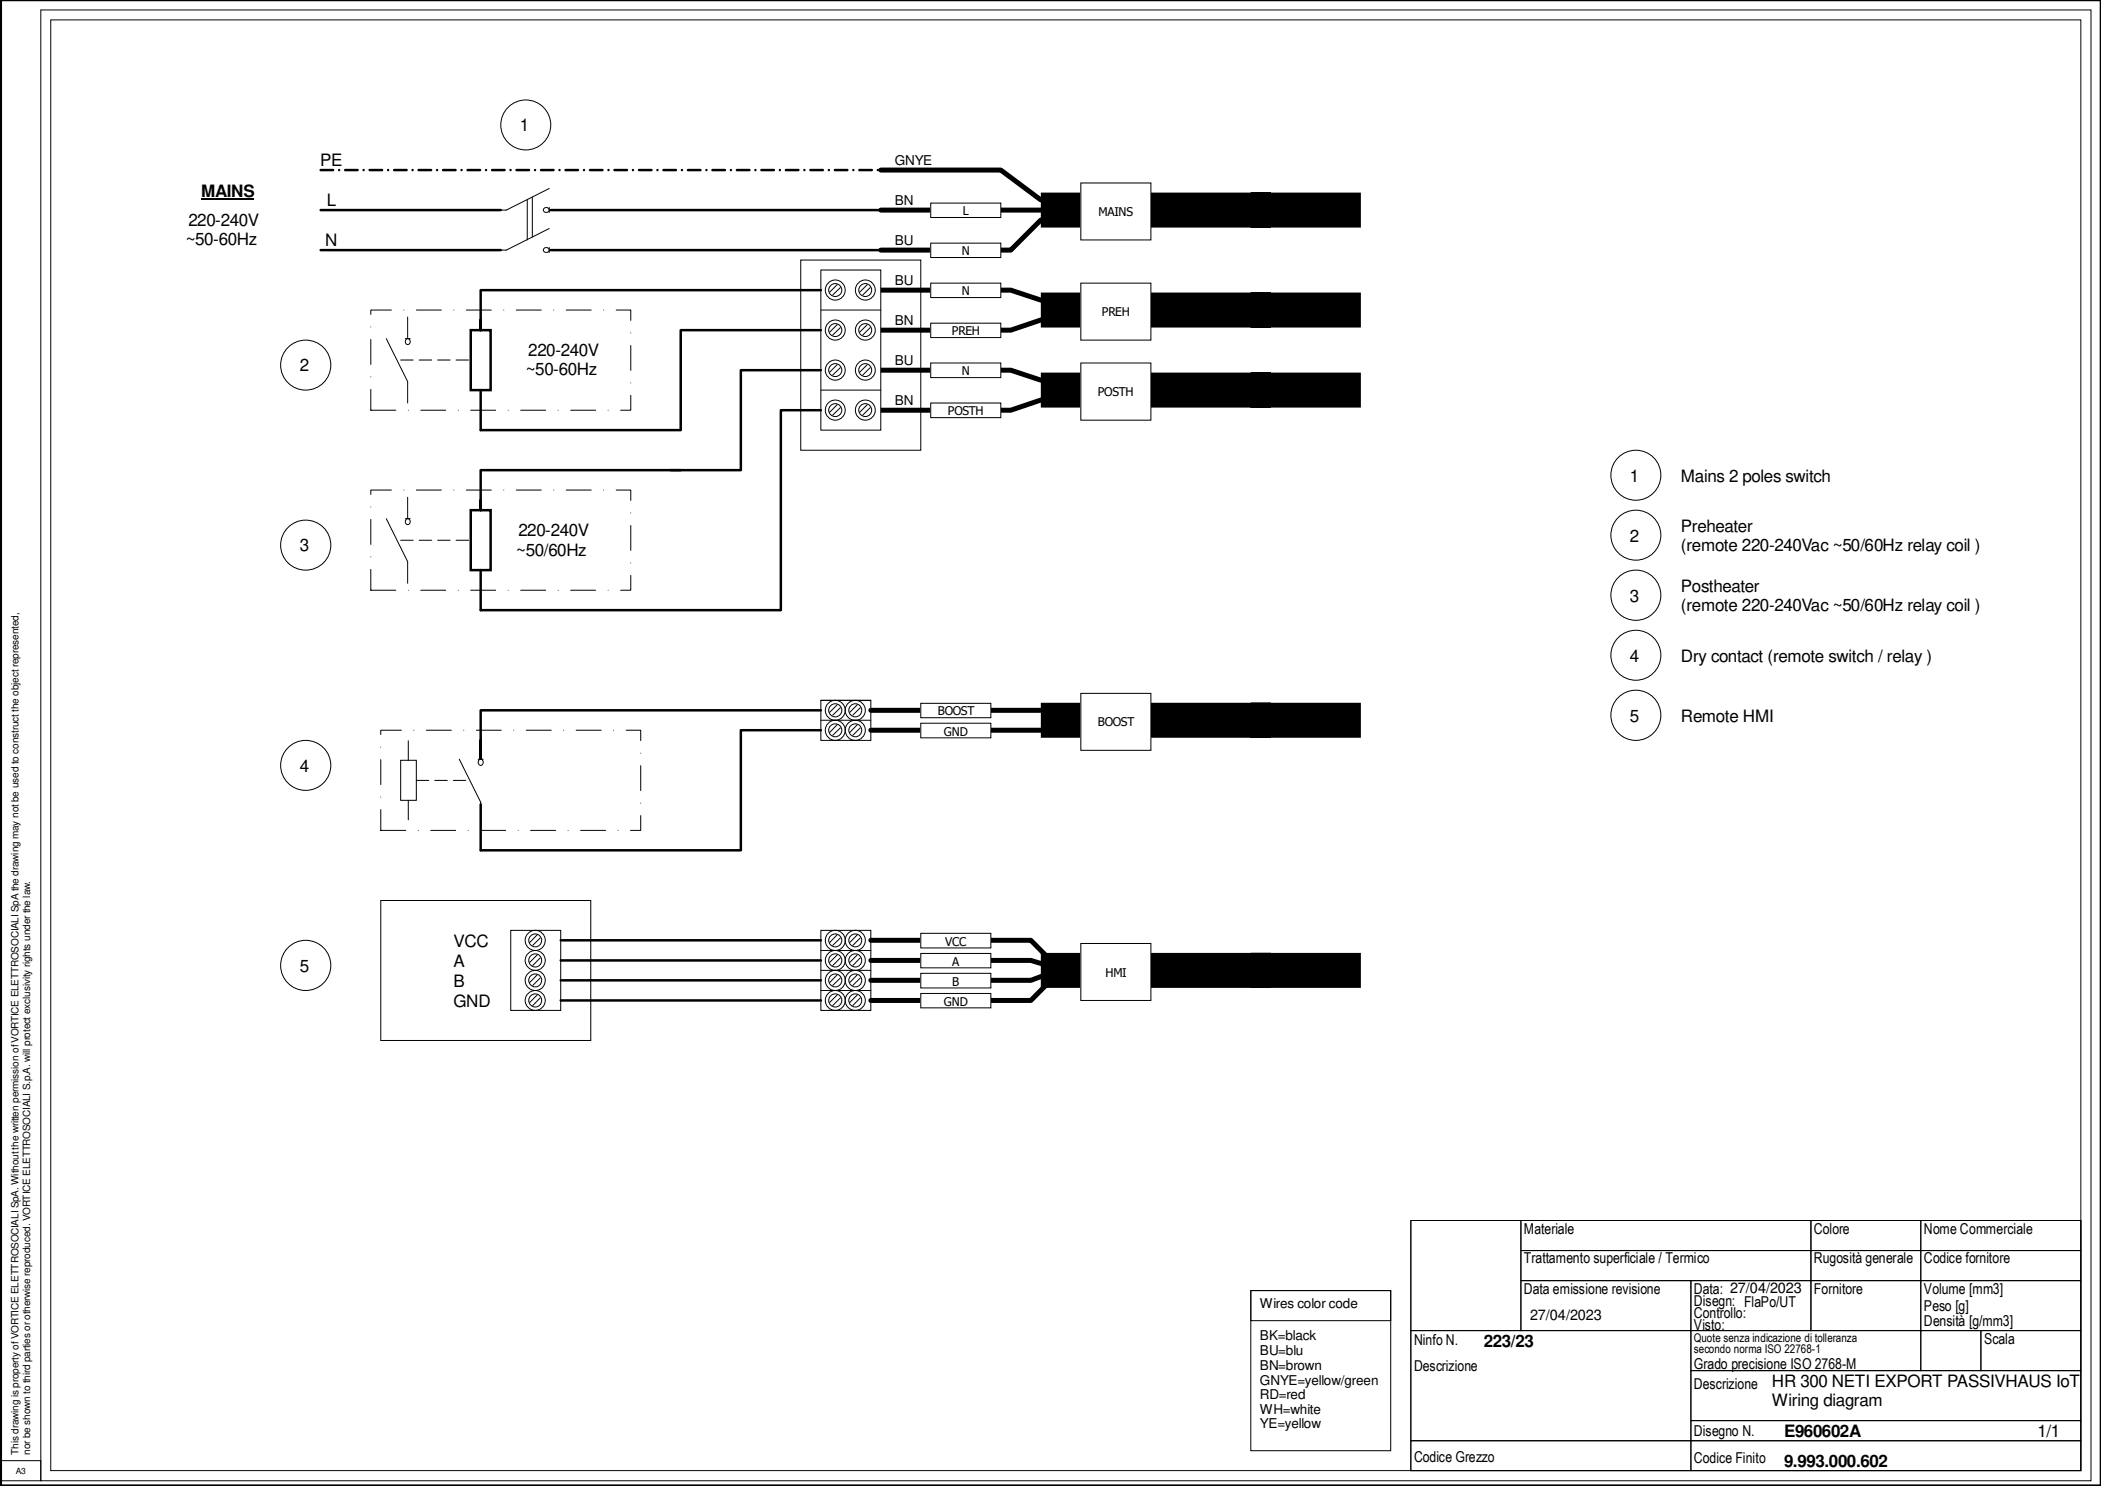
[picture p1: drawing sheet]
<svg xmlns="http://www.w3.org/2000/svg" width="420mm" height="297mm" viewBox="0 0 420 297" stroke-linecap="round" stroke-linejoin="round" font-family="sans-serif">
<g fill="none" stroke="#000" stroke-width=".2">
<path d="M8.2 2h410v294h-410zM10.1 4h406v290h-406zM105.4 40v8M109.8 37.7l-8.6 4.3h-4.3M108.7 41.7a.57 .57 0 0 1 .8-.2 .57 .57 0 0 1 .3 .7 .57 .57 0 0 1-.8 .2 .57 .57 0 0 1-.3-.7zM109.8 42h4.3M109.8 41.5v1M250.1 258h28v32h-28zM250.1 258h28v6h-28zM282.1 244h22.1v22h-22.1zM282.1 244h134v50h-134zM304.2 244h58v6h-58z"/>
<path d="M304.2 250h58v6h-58zM304.2 256h33.9v10h-33.9zM338.1 256h24.1v10h-24.1zM362.2 244h21.9v6h-21.9zM362.2 250h21.9v6h-21.9zM362.2 256h21.9v10h-21.9zM384.1 244h32v6h-32zM384.1 250h32v6h-32zM384.1 256h32v10h-32zM282.1 266h56v22h-56zM338.1 266h46v8h-46zM338.1 274h78v10h-78z"/>
<path d="M384.1 266h12v8h-12zM396.1 266h20v8h-20zM.2 292h8v4h-8zM.2 297.1v-297.1h419.9v297.1M282.1 288h56v6h-56zM338.1 284h78v4h-78zM338.1 288h78v6h-78z"/>
<circle cx="105.1" cy="25" r="5"/>
</g>
<path d="M64.1 42h36M64.1 50h36M110.1 42h66M110.1 50h66M94.1 66h4v12h-4z" fill="none" stroke="#000" stroke-width=".5"/>
<path d="M64.1 34h114" fill="none" stroke="#000" stroke-width=".5" stroke-dasharray="2.5 1.2 0 1.2"/>
<path d="M176.1 34h24l8 6M176.1 42h32M208.1 44l-6 6h-26" fill="none" stroke="#000" stroke-width="1"/>
<path d="M208.1 62h64" fill="none" stroke="#000" stroke-width="7" stroke-linecap="butt"/>
<path d="M176.1 58h26l6 2h6.1M214.2 64h-6.1l-6 2h-26" fill="none" stroke="#000" stroke-width="1" stroke-linecap="butt"/>
<path d="M186.1 64.6h14v2.9h-14z" fill-rule="evenodd" fill="#fff"/>
<path d="M186.1 64.6h14v2.9h-14z" fill="none" stroke="#000" stroke-width=".2"/>
<path d="M216.1 56.6h14.1v11.4h-14.1z" fill-rule="evenodd" fill="#fff"/>
<path d="M216.1 56.6h14.1v11.4h-14.1z" fill="none" stroke="#000" stroke-width=".2"/>
<path d="M186.1 56.6h14v2.9h-14z" fill-rule="evenodd" fill="#fff"/>
<path d="M186.1 56.6h14v2.9h-14z" fill="none" stroke="#000" stroke-width=".2"/>
<path d="M186.1 48.6h14v2.9h-14z" fill-rule="evenodd" fill="#fff"/>
<path d="M186.1 48.6h14v2.9h-14z" fill="none" stroke="#000" stroke-width=".2"/>
<path d="M186.1 40.6h14v2.9h-14z" fill-rule="evenodd" fill="#fff"/>
<g fill="none" stroke="#000" stroke-width=".2">
<path d="M106.5 39.4v8M108.7 49.7a.57 .57 0 0 1 .8-.2 .57 .57 0 0 1 .3 .7 .57 .57 0 0 1-.8 .2 .57 .57 0 0 1-.3-.7zM109.8 45.7l-8.6 4.3h-4.3M109.8 50h4.3M109.8 49.5v1M167.4 56.9l-1.5 1.5M168.1 57.5l-1.6 1.5M173.4 56.9l-1.5 1.5M174 57.5l-1.5 1.5M186.1 40.6h14v2.9h-14zM77.2 67.7l4.3 8.6v4.3M81.1 67.7h.9"/>
<path d="M81.3 67.8a.55 .55 0 0 1 .7 .5 .55 .55 0 0 1-.7 .5 .69 .69 0 0 1 0-1zM81.5 63.4v4.3M164.2 62h11.9M167.4 64.9l-1.5 1.5M168.1 65.5l-1.6 1.5M173.4 64.9l-1.5 1.5M174 65.5l-1.5 1.5"/>
<circle cx="167" cy="58" r="2"/>
<circle cx="167" cy="58" r="1.3"/>
<circle cx="173" cy="58" r="1.29"/>
<circle cx="173" cy="58" r="2"/>
<circle cx="61.1" cy="73" r="5"/>
<circle cx="167" cy="66" r="2"/>
<circle cx="167" cy="66" r="1.3"/>
<circle cx="173" cy="66" r="1.29"/>
<circle cx="173" cy="66" r="2"/>
</g>
<path d="M40.2 39.8h10.6" fill="none" stroke="#000" stroke-width=".34"/>
<path d="M164.2 58h-68.1v8v-2M164.2 66h-28.1v20h-40v-8" fill="none" stroke="#000" stroke-width=".5"/>
<path d="M80.1 72h14" fill="none" stroke="#000" stroke-width=".2" stroke-dasharray="2.5 1.2"/>
<path d="M174.1 146h34M174.1 142h36" fill="none" stroke="#000" stroke-width="1"/>
<path d="M184.1 144.6h14.1v2.9h-14.1z" fill-rule="evenodd" fill="#fff"/>
<path d="M184.1 144.6h14.1v2.9h-14.1z" fill="none" stroke="#000" stroke-width=".2"/>
<path d="M184.1 140.6h14.1v2.9h-14.1z" fill-rule="evenodd" fill="#fff"/>
<g fill="none" stroke="#000" stroke-width=".2">
<path d="M164.2 140h9.9v8h-9.9zM164.2 140h9.9M80.1 152h3.2v8h-3.2zM91.9 151.8l4.2 8.6v4.3M95.6 151.8h1M95.9 151.9a.56 .56 0 0 1 .7 .5 .56 .56 0 0 1-.7 .5 .65 .65 0 0 1 0-1zM96.1 147.5v4.3M164.2 144h9.9M167.4 140.9l-1.5 1.5M167.4 144.9l-1.5 1.5M168.1 141.5l-1.6 1.5M168.1 145.5l-1.6 1.5"/>
<path d="M171.4 140.9l-1.4 1.5M171.4 144.9l-1.4 1.5M172 141.5l-1.5 1.5M172 145.5l-1.5 1.5M184.1 140.6h14.1v2.9h-14.1z"/>
<circle cx="167" cy="146" r="2"/>
<circle cx="167" cy="142" r="1.99"/>
<circle cx="167" cy="142" r="1.31"/>
<circle cx="167" cy="146" r="1.3"/>
<circle cx="171" cy="142" r="1.3"/>
<circle cx="171" cy="146" r="2.01"/>
<circle cx="171" cy="146" r="1.29"/>
<circle cx="171" cy="142" r="2"/>
</g>
<path d="M83.3 156h10.6" fill="none" stroke="#000" stroke-width=".2" stroke-dasharray="2.5 1.2"/>
<path d="M208.1 42h64" fill="none" stroke="#000" stroke-width="7" stroke-linecap="butt"/>
<path d="M216.1 36.6h14.1v11.4h-14.1z" fill-rule="evenodd" fill="#fff"/>
<g fill="none" stroke="#000" stroke-width=".2">
<path d="M216.1 36.6h14.1v11.4h-14.1z"/>
<circle cx="61.1" cy="153" r="5"/>
</g>
<path d="M208.1 144h64" fill="none" stroke="#000" stroke-width="7" stroke-linecap="butt"/>
<path d="M216.1 138.6h14.1v11.4h-14.1z" fill-rule="evenodd" fill="#fff"/>
<path d="M216.1 138.6h14.1v11.4h-14.1z" fill="none" stroke="#000" stroke-width=".2"/>
<path d="M174.1 188h32.1l3.9 4M174.1 192h32.1l3.8 1.2M210.1 194v.5l-3.9 1.5h-32.1M210.1 196l-3.9 4h-32.1" fill="none" stroke="#000" stroke-width="1"/>
<path d="M184.1 186.6h14.1v2.9h-14.1z" fill-rule="evenodd" fill="#fff"/>
<path d="M184.1 186.6h14.1v2.9h-14.1z" fill="none" stroke="#000" stroke-width=".2"/>
<path d="M184.1 190.6h14.1v2.9h-14.1z" fill-rule="evenodd" fill="#fff"/>
<path d="M184.1 190.6h14.1v2.9h-14.1z" fill="none" stroke="#000" stroke-width=".2"/>
<path d="M184.1 194.6h14.1v2.9h-14.1z" fill-rule="evenodd" fill="#fff"/>
<path d="M184.1 194.6h14.1v2.9h-14.1z" fill="none" stroke="#000" stroke-width=".2"/>
<path d="M184.1 198.6h14.1v2.9h-14.1z" fill-rule="evenodd" fill="#fff"/>
<g fill="none" stroke="#000" stroke-width=".2">
<path d="M164.2 186h9.9v16h-9.9zM164.2 190h9.9M164.2 194h9.9M164.2 198h9.9M167.4 190.9l-1.5 1.5M167.4 186.9l-1.5 1.5M167.4 194.9l-1.5 1.5M167.4 198.9l-1.5 1.5M168.1 191.5l-1.6 1.5M168.1 187.5l-1.6 1.5M168.1 199.5l-1.6 1.5M168.1 195.5l-1.6 1.5"/>
<path d="M171.4 190.9l-1.4 1.5M171.4 186.9l-1.4 1.5M171.4 194.9l-1.4 1.5M171.4 198.9l-1.4 1.5M172 191.5l-1.5 1.5M172 187.5l-1.5 1.5M172 195.5l-1.5 1.5M172 199.5l-1.5 1.5M184.1 198.6h14.1v2.9h-14.1z"/>
<circle cx="167" cy="196" r="2"/>
<circle cx="167" cy="188" r="2"/>
<circle cx="167" cy="200" r="1.99"/>
<circle cx="167" cy="192" r="1.99"/>
<circle cx="167" cy="200" r="1.31"/>
<circle cx="167" cy="192" r="1.31"/>
<circle cx="167" cy="196" r="1.3"/>
<circle cx="167" cy="188" r="1.3"/>
<circle cx="171" cy="200" r="1.3"/>
<circle cx="171" cy="192" r="1.3"/>
<circle cx="171" cy="196" r="2.01"/>
<circle cx="171" cy="188" r="2.01"/>
<circle cx="171" cy="196" r="1.29"/>
<circle cx="171" cy="188" r="1.29"/>
<circle cx="171" cy="200" r="2"/>
<circle cx="171" cy="192" r="2"/>
</g>
<path d="M208.1 194h64" fill="none" stroke="#000" stroke-width="7" stroke-linecap="butt"/>
<path d="M216.1 188.6h14.1v11.4h-14.1z" fill-rule="evenodd" fill="#fff"/>
<g fill="none" stroke="#000" stroke-width=".2">
<path d="M164.2 54h11.9v32h-11.9zM164.2 78h11.9M167.4 72.9l-1.5 1.5M168.1 73.5l-1.6 1.5M173.4 72.9l-1.5 1.5M174 73.5l-1.5 1.5M81.5 99.4v4.3M167.4 80.9l-1.5 1.5M168.1 81.5l-1.6 1.5M173.4 80.9l-1.5 1.5M174 81.5l-1.5 1.5M77.2 103.7l4.3 8.6v4.3"/>
<path d="M81.1 103.7h.9M81.3 103.8a.55 .55 0 0 1 .7 .5 .55 .55 0 0 1-.7 .5 .68 .68 0 0 1 0-1zM81.6 148.1v3.9M81.6 160v3.9M76.1 180h42v28h-42zM102.1 186h10v16h-10zM107.4 198.9l-1.5 1.5M107.4 194.9l-1.5 1.5M107.4 190.9l-1.5 1.5M107.4 186.9l-1.5 1.5M108 199.5l-1.5 1.5M108 195.5l-1.5 1.5"/>
<path d="M108 191.5l-1.5 1.5M108 187.5l-1.5 1.5M216.1 188.6h14.1v11.4h-14.1z"/>
<circle cx="167" cy="74" r="2"/>
<circle cx="167" cy="74" r="1.3"/>
<circle cx="173" cy="74" r="1.29"/>
<circle cx="173" cy="74" r="2"/>
<circle cx="167" cy="82" r="2"/>
<circle cx="167" cy="82" r="1.3"/>
<circle cx="173" cy="82" r="1.29"/>
<circle cx="173" cy="82" r="2"/>
<circle cx="61.1" cy="109" r="5"/>
<circle cx="61.1" cy="193" r="5"/>
<circle cx="107" cy="200" r="1.3"/>
<circle cx="107" cy="192" r="1.3"/>
<circle cx="107" cy="196" r="1.29"/>
<circle cx="107" cy="196" r="2.01"/>
<circle cx="107" cy="188" r="2.01"/>
<circle cx="107" cy="188" r="1.29"/>
<circle cx="107" cy="200" r="1.99"/>
<circle cx="107" cy="192" r="1.99"/>
</g>
<path d="M164.2 74h-16v20h-14.1M136.1 94h-40v8v-2M164.2 82h-8v40h-60.1v-8M94.1 102h4v12h-4zM164.2 142h-68.1v9.6v-3.6M164.2 146h-16v24h-52.1v-9.2M112.1 188h52.1M112.1 192h52.1M112.1 196h52.1M112.1 200h52.1" fill="none" stroke="#000" stroke-width=".5"/>
<path d="M74.2 62h51.9v20h-51.9zM74.2 98h51.9v20h-51.9zM76.1 146h52v20h-52z" fill="none" stroke="#000" stroke-width=".2" stroke-dasharray="5 2.5 0 2.5"/>
<path d="M80.1 108h14" fill="none" stroke="#000" stroke-width=".2" stroke-dasharray="2.5 1.2"/>
<path d="M208.1 78h64" fill="none" stroke="#000" stroke-width="7" stroke-linecap="butt"/>
<path d="M176.1 74h26l6 2h6.1M214.2 80h-6.1l-6 2h-26" fill="none" stroke="#000" stroke-width="1" stroke-linecap="butt"/>
<path d="M186.1 80.6h14v2.9h-14z" fill-rule="evenodd" fill="#fff"/>
<path d="M186.1 80.6h14v2.9h-14z" fill="none" stroke="#000" stroke-width=".2"/>
<path d="M216.1 72.6h14.1v11.4h-14.1z" fill-rule="evenodd" fill="#fff"/>
<path d="M216.1 72.6h14.1v11.4h-14.1z" fill="none" stroke="#000" stroke-width=".2"/>
<path d="M186.1 72.6h14v2.9h-14z" fill-rule="evenodd" fill="#fff"/>
<g fill="none" stroke="#000" stroke-width=".2">
<path d="M160.1 52h24v38h-24zM186.1 72.6h14v2.9h-14z"/>
<circle cx="327.1" cy="95" r="5"/>
<circle cx="327.1" cy="119" r="5"/>
<circle cx="327.1" cy="107" r="5"/>
<circle cx="327.1" cy="131" r="5"/>
<circle cx="327.1" cy="143" r="5"/>
</g>
<path d="M.2 0h419.9v297h-419.9z" fill="none" stroke="#000" stroke-width=".5"/>
<g font-size="3.4">
<text x="104" y="26.2">1</text>
<text x="64" y="33.2">PE</text>
<text x="40.2" y="39.3">MAINS</text>
<text x="65.4" y="41.2">L</text>
<text x="37.7" y="45.3">220-240V</text>
<text x="37.2" y="49.1">~50-60Hz</text>
<text x="65.1" y="49.2">N</text>
<text x="105.7" y="71.2">220-240V</text>
<text x="60" y="74.3">2</text>
<text x="105.1" y="75.1">~50-60Hz</text>
<text x="326" y="96.3">1</text>
<text x="336.2" y="96.3">Mains 2 poles switch</text>
<text x="103.7" y="107.2">220-240V</text>
<text x="336.2" y="106.3">Preheater</text>
<text x="60" y="110.2">3</text>
<text x="103.2" y="111">~50/60Hz</text>
<text x="326" y="108.2">2</text>
<text x="336.2" y="110.1">(remote 220-240Vac ~50/60Hz relay coil )</text>
<text x="336.2" y="118.2">Postheater</text>
<text x="326" y="120.3">3</text>
<text x="336.2" y="122">(remote 220-240Vac ~50/60Hz relay coil )</text>
<text x="326" y="132.2">4</text>
<text x="336.2" y="132.2">Dry contact (remote switch / relay )</text>
<text x="326" y="144.2">5</text>
<text x="336.2" y="144.2">Remote HMI</text>
<text x="60" y="154.3">4</text>
<text x="90.7" y="189.2">VCC</text>
<text x="60" y="194.3">5</text>
<text x="90.7" y="193.3">A</text>
<text x="90.7" y="197.2">B</text>
<text x="90.7" y="201.3">GND</text>
<text x="296.7" y="269.3">223/23</text>
<text x="354.4" y="277.2">HR 300 NETI EXPORT PASSIVHAUS IoT</text>
<text x="354.4" y="281.1">Wiring diagram</text>
<text x="356.8" y="287.3">E960602A</text>
<text x="407.4" y="287.2">1/1</text>
<text x="356.8" y="293.3">9.993.000.602</text>
</g>
<g font-size="3">
<text x="304.7" y="246.6">Materiale</text>
<text x="362.7" y="246.6">Colore</text>
<text x="384.8" y="246.6">Nome Commerciale</text>
<text x="304.7" y="252.6">Trattamento superficiale / Termico</text>
<text x="362.7" y="252.6">Rugosità generale</text>
<text x="384.8" y="252.6">Codice fornitore</text>
<text x="304.7" y="258.7">Data emissione revisione</text>
<text x="338.7" y="261">Disegn: FlaPo/UT</text>
<text x="338.7" y="263.4">Controllo:</text>
<text x="338.7" y="258.7">Data: 27/04/2023</text>
<text x="362.7" y="258.7">Fornitore</text>
<text x="384.8" y="262.1">Peso [g]</text>
<text x="384.8" y="258.7">Volume [mm3]</text>
<text x="282.8" y="268.8">Ninfo N.</text>
<text x="338.7" y="265.8">Visto:</text>
<text x="384.8" y="265">Densità [g/mm3]</text>
<text x="396.8" y="268.7">Scala</text>
<text x="282.8" y="274.1">Descrizione</text>
<text x="338.7" y="273.6">Grado precisione ISO 2768-M</text>
<text x="338.7" y="277.6">Descrizione</text>
<text x="338.7" y="287">Disegno N.</text>
<text x="282.8" y="292.2">Codice Grezzo</text>
<text x="338.7" y="292.4">Codice Finito</text>
</g>
<text font-size="2.9" x="306" y="263.8">27/04/2023</text>
<g font-size="2.7">
<text x="179" y="33">GNYE</text>
<text x="179" y="40.9">BN</text>
<text x="179" y="48.9">BU</text>
<text x="179" y="56.9">BU</text>
<text x="179" y="64.9">BN</text>
<text x="179" y="72.9">BU</text>
<text x="179" y="80.9">BN</text>
<text x="252" y="261.4">Wires color code</text>
<text x="252" y="267.8">BK=black</text>
<text x="252" y="270.8">BU=blu</text>
<text x="252" y="273.8">BN=brown</text>
<text x="252" y="276.8">GNYE=yellow/green</text>
<text x="252" y="279.7">RD=red</text>
<text x="252" y="282.7">WH=white</text>
<text x="252" y="285.4">YE=yellow</text>
</g>
<g font-size="2.4">
<text x="192.6" y="43">L</text>
<text x="219.7" y="43.2">MAINS</text>
<text x="192.4" y="51">N</text>
<text x="192.4" y="59">N</text>
<text x="220.4" y="63.2">PREH</text>
<text x="190.4" y="67">PREH</text>
<text x="192.4" y="75">N</text>
<text x="189.6" y="83">POSTH</text>
<text x="219.6" y="79.2">POSTH</text>
<text x="187.6" y="143">BOOST</text>
<text x="188.8" y="147">GND</text>
<text x="219.6" y="145.2">BOOST</text>
<text x="189" y="189">VCC</text>
<text x="190.4" y="193">A</text>
<text x="190.4" y="197">B</text>
<text x="221.1" y="195.2">HMI</text>
<text x="188.8" y="201">GND</text>
<text x="338.7" y="268.2">Quote senza indicazione di tolleranza</text>
<text x="338.7" y="270.4">secondo norma ISO 22768-1</text>
</g>
<g font-size="2">
<text x="3.7" y="290.8" transform="rotate(-90 3.7 290.8)">This drawing is property of VORTICE ELETTROSOCIALI SpA. Without the written permission of VORTICE ELETTROSOCIALI SpA the drawing may not be used to construct the object represented,</text>
<text x="6" y="290.8" transform="rotate(-90 6 290.8)">nor be shown to third parties or otherwise reproduced. VORTICE ELETTROSOCIALI S.p.A. will protect exclusivity rights under the law.</text>
</g>
<text font-size="1.7" x="3.2" y="294.6">A3</text>
</svg>
